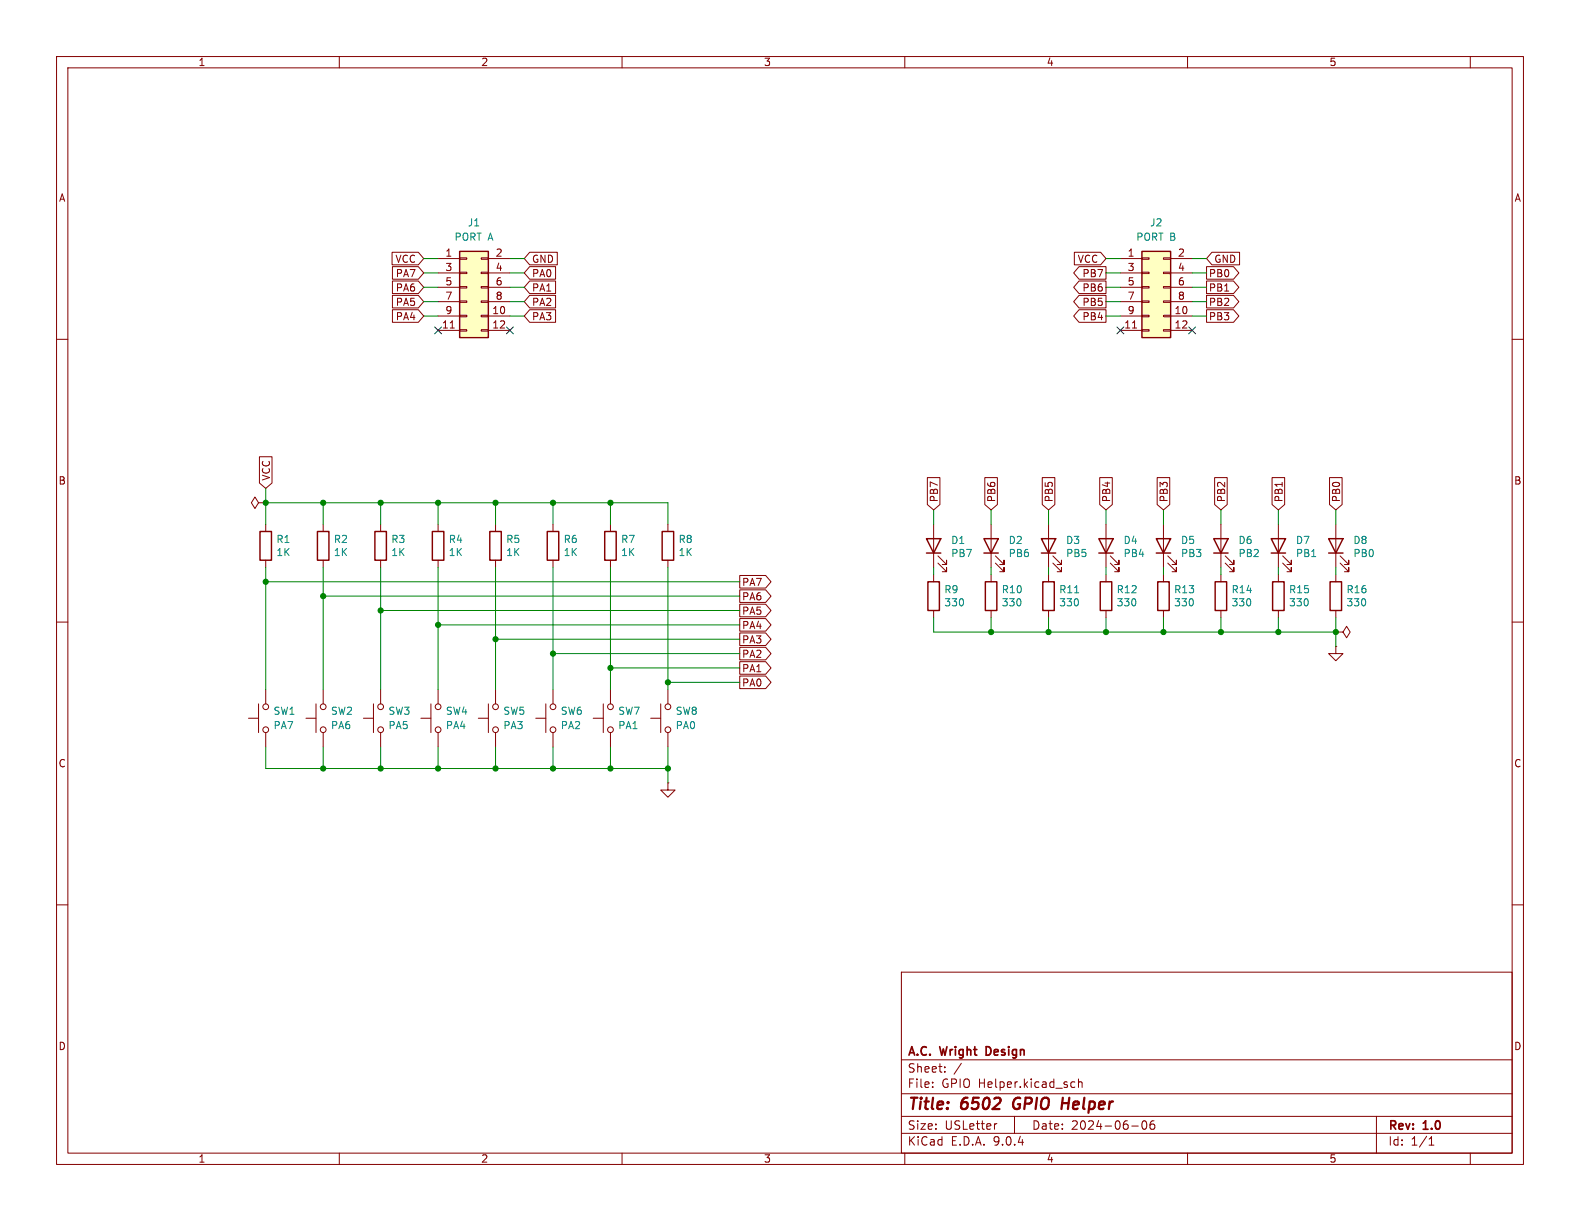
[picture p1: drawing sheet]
<svg xmlns="http://www.w3.org/2000/svg" width="279mm" height="216mm" viewBox="0 0 279 216" stroke-linecap="round" stroke-linejoin="round" font-family="sans-serif">
<g fill="none" stroke="#840000" stroke-width=".18">
<path d="M10 10h259.4v195.9h-259.4zM12 12h255.4v191.9h-255.4zM60 10v2M110 10v2M160 10v2M210 10v2M260 10v2M10 60h2M267.4 60h2M10 110h2M175.3 101.6v1.3M175.3 108v1.2"/>
<path d="M267.4 110h2M10 160h2M159.4 171.9h108v32h-108zM267.4 160h2M159.4 197.4h108M159.4 193.4h108M159.4 187.4h108M164.9 192.1v.2M164.9 191.4v.1M167.1 189.4v.2M167.1 188.7v.1M170 188l-1.3 1.9"/>
<path d="M176.3 198.7l-.3 .1M179.4 197.4v3M189.6 191.3l.5 .1M190.1 192.2l-.5 .1M190.7 191.4l.2-.1 .4 .1 .1 .9M190.7 190.8v1.5M200.1 199.1h1.2M202.1 198.3l.2-.1a.81 .81 0 0 1 .6 .6 .81 .81 0 0 1-.3 .8l-.2 .1a.81 .81 0 0 1-.3-1.4zM204.1 198.2a.59 .59 0 0 0-.7 .6v.6l.1 .2 .4 .1 .2-.2 .1-.5-.1-.2h-.5l-.2 .2M243.4 197.4v6.5M60 203.9v2M110 203.9v2"/>
<path d="M159.4 200.4h108M160 203.9v2M210 203.9v2M252.7 202.5h.9M252.7 201.4l.4-.4v1.5M260 203.9v2"/>
</g>
<path d="M179.4 194.4a1.27 1.27 0 0 0 0 1.6M187.8 195.1h1.2" fill="none" stroke="#840000" stroke-width=".4"/>
<path d="M174.7 185.1h-.3v1.5h.3" fill="none" stroke="#840000" stroke-width=".3"/>
<path d="M174.2 102.9h2.1v5.1h-2.1z" fill="none" stroke="#840000" stroke-width=".25"/>
<path d="M81.3 44.5h5.1v15.2h-5.1z" fill="#ffffc2"/>
<path d="M81.3 44.5h5.1v15.2h-5.1z" fill="none" stroke="#840000" stroke-width=".25"/>
<g fill="none" stroke="#840000" stroke-width=".18">
<path d="M77.5 45.7h3.8M77.5 48.3h3.8M77.5 50.8h3.8M77.5 53.3h3.8M77.5 55.9h3.8M77.5 58.4h3.8M79.6 58h.7M81.3 45.6h1.2v.2h-1.2zM81.3 48.1h1.2v.3h-1.2zM81.3 50.7h1.2v.2h-1.2zM81.3 53.2h1.2v.3h-1.2zM81.3 55.8h1.2v.2h-1.2z"/>
<path d="M81.3 58.3h1.2v.2h-1.2zM85.1 45.6h1.3v.2h-1.3zM85.1 48.1h1.3v.3h-1.3zM85.1 50.7h1.3v.2h-1.3zM85.1 53.2h1.3v.3h-1.3zM85.1 55.8h1.3v.2h-1.3zM85.1 58.3h1.3v.2h-1.3zM86.4 45.7h3.8M86.4 48.3h3.8M86.4 50.8h3.8M86.4 53.3h3.8M86.4 55.9h3.8"/>
<path d="M86.4 58.4h3.8"/>
</g>
<path d="M201.9 44.5h5.1v15.2h-5.1z" fill="#ffffc2"/>
<g fill="none" stroke="#840000" stroke-width=".25">
<path d="M201.9 44.5h5.1v15.2h-5.1zM46 94h2v5.1h-2zM56.1 94h2.1v5.1h-2.1zM66.3 94h2v5.1h-2zM76.5 94h2v5.1h-2zM86.6 94h2v5.1h-2zM96.8 94h2v5.1h-2zM106.9 94h2.1v5.1h-2.1zM117.1 94h2v5.1h-2zM163.8 95.3h2.6l-1.3 2.5zM163.8 97.8h2.6M174 95.3h2.5l-1.2 2.5z"/>
<path d="M174 97.8h2.5M184.1 95.3h2.6l-1.3 2.5zM184.1 97.8h2.6M194.3 95.3h2.5l-1.2 2.5zM194.3 97.8h2.5M204.5 95.3h2.5l-1.3 2.5zM204.5 97.8h2.5M214.6 95.3h2.6l-1.3 2.5zM214.6 97.8h2.6M224.8 95.3h2.5l-1.2 2.5zM224.8 97.8h2.5M234.9 95.3h2.6l-1.3 2.5z"/>
<path d="M234.9 97.8h2.6M164.1 102.9h2v5.1h-2zM184.4 102.9h2v5.1h-2zM194.6 102.9h2v5.1h-2zM204.7 102.9h2.1v5.1h-2.1zM214.9 102.9h2v5.1h-2zM225 102.9h2.1v5.1h-2.1zM235.2 102.9h2v5.1h-2z"/>
</g>
<g fill="none" stroke="#840000" stroke-width=".18">
<path d="M69.3 44.6h4.7l.9 1.1-.9 1.1h-4.7zM69.4 54.8h4.6l.9 1.1-.9 1.1h-4.6zM69.4 47.1h4.6l.9 1.2-.9 1.1h-4.6zM69.4 49.7h4.6l.9 1.1-.9 1.1h-4.6zM69.4 52.2h4.6l.9 1.1-.9 1.2h-4.6zM93.7 49.7h4.5v2.2h-4.5l-1-1.1zM93.7 44.6h4.8v2.2h-4.8l-1-1.1zM93.7 47.1h4.5v2.3h-4.5l-1-1.1zM93.7 52.2h4.5v2.3h-4.5l-1-1.2zM93.7 54.8h4.5v2.2h-4.5l-1-1.1zM190 44.6h4.6l1 1.1-1 1.1h-4.6zM190.8 47.1h4.8v2.3h-4.8l-.9-1.1z"/>
<path d="M190.8 49.7h4.8v2.2h-4.8l-.9-1.1zM190.8 52.2h4.8v2.3h-4.8l-.9-1.2zM190.8 54.8h4.8v2.2h-4.8l-.9-1.1zM198.1 45.7h3.8M198.1 48.3h3.8M198.1 50.8h3.8M198.1 53.3h3.8M198.1 55.9h3.8M198.1 58.4h3.8M200.3 58h.7M201.9 45.6h1.3v.2h-1.3zM201.9 48.1h1.3v.3h-1.3z"/>
<path d="M201.9 50.7h1.3v.2h-1.3zM201.9 53.2h1.3v.3h-1.3zM201.9 55.8h1.3v.2h-1.3zM201.9 58.3h1.3v.2h-1.3zM205.7 45.6h1.3v.2h-1.3zM205.7 48.1h1.3v.3h-1.3zM205.7 50.7h1.3v.2h-1.3zM205.7 53.2h1.3v.3h-1.3zM205.7 55.8h1.3v.2h-1.3zM205.7 58.3h1.3v.2h-1.3zM207 45.7h3.8M207 48.3h3.8"/>
<path d="M207 50.8h3.8M207 53.3h3.8M207 55.9h3.8M207 58.4h3.8M213.4 47.1h4.7l1 1.2-1 1.1h-4.7zM213.4 54.8h4.7l1 1.1-1 1.1h-4.7zM213.4 49.7h4.7l1 1.1-1 1.1h-4.7zM213.4 52.2h4.7l1 1.1-1 1.2h-4.7zM214.3 44.6h4.9v2.2h-4.9l-.9-1.1zM45.7 88.9l-.6-1-.7 1 .7 1 .6-1h1.3M45.9 80.8h2.2v4.6l-1.1 1-1.1-1zM47 88.9h.1"/>
<path d="M47 92.7v1.3M47 99.1v1.2M57.1 92.7v1.3M57.1 99.1v1.2M67.3 92.7v1.3M67.3 99.1v1.2M77.5 92.7v1.3M77.5 99.1v1.2M87.6 92.7v1.3M87.6 99.1v1.2M97.8 92.7v1.3M97.8 99.1v1.2"/>
<path d="M107.9 92.7v1.3M107.9 99.1v1.2M118.1 92.7v1.3M118.1 99.1v1.2M164 84.5h2.2v4.7l-1.1 1-1.1-1zM165.1 92.7v7.6M165.9 99.6l1.5 1.5v-.8v.8h-.8M165.9 98.3l1.5 1.5v-.7v.7h-.8M174.1 84.5h2.3v4.7l-1.1 1-1.2-1zM175.3 92.7v7.6M176 99.6l1.5 1.5v-.8v.8h-.7M176 98.3l1.5 1.5v-.7v.7h-.7"/>
<path d="M184.3 84.5h2.2v4.7l-1.1 1-1.1-1zM185.4 92.7v7.6M186.2 99.6l1.5 1.5v-.8v.8h-.8M186.2 98.3l1.5 1.5v-.7v.7h-.8M194.5 84.5h2.2v4.7l-1.1 1-1.1-1zM195.6 92.7v7.6M196.3 99.6l1.6 1.5v-.8v.8h-.8M196.3 98.3l1.6 1.5v-.7v.7h-.8M204.6 84.5h2.3v4.7l-1.2 1-1.1-1zM205.7 92.7v7.6M206.5 99.6l1.5 1.5v-.8v.8h-.7M206.5 98.3l1.5 1.5v-.7v.7h-.7"/>
<path d="M214.8 84.5h2.2v4.7l-1.1 1-1.1-1zM215.9 92.7v7.6M216.7 99.6l1.5 1.5v-.8v.8h-.8M216.7 98.3l1.5 1.5v-.7v.7h-.8M224.9 84.5h2.3v4.7l-1.1 1-1.2-1zM226.1 92.7v7.6M226.8 99.6l1.5 1.5v-.8v.8h-.7M226.8 98.3l1.5 1.5v-.7v.7h-.7M235.1 84.5h2.2v4.7l-1.1 1-1.1-1zM236.2 92.7v7.6M237 99.6l1.5 1.5v-.8v.8h-.8M237 98.3l1.5 1.5v-.7v.7h-.8"/>
<path d="M130.8 119.5h4.6l.9 1.2-.9 1.1h-4.6zM130.8 109.4h4.6l.9 1.1-.9 1.1h-4.6zM130.8 117h4.6l.9 1.1-.9 1.1h-4.6zM130.8 114.5h4.6l.9 1.1-.9 1.1h-4.6zM130.8 111.9h4.6l.9 1.1-.9 1.1h-4.6zM130.8 101.8h4.6l.9 1.1-.9 1.1h-4.6zM130.8 106.8h4.6l.9 1.2-.9 1.1h-4.6zM130.8 104.3h4.6l.9 1.1-.9 1.1h-4.6zM165.1 101.6v1.3M165.1 108v1.2M185.4 101.6v1.3M185.4 108v1.2"/>
<path d="M195.6 101.6v1.3M195.6 108v1.2M205.7 101.6v1.3M205.7 108v1.2M215.9 101.6v1.3M215.9 108v1.2M226.1 101.6v1.3M226.1 108v1.2M236.2 114.3v1.3h1.3l-1.3 1.2-1.3-1.2h1.3M236.2 114.3h.1M236.2 111.8h1.3l.6-1.1 .7 1.1-.7 1-.6-1M236.2 111.8h.1"/>
<path d="M236.2 101.6v1.3M236.2 108v1.2M43.9 127h1.8M45.7 124.5v5M47 121.9v2.6M47 129.5v2.6M54.1 127h1.8M55.9 124.5v5M57.1 121.9v2.6M57.1 129.5v2.6M64.3 127h1.7M66 124.5v5"/>
<path d="M67.3 121.9v2.6M67.3 129.5v2.6M74.4 127h1.8M76.2 124.5v5M77.5 121.9v2.6M77.5 129.5v2.6M84.6 127h1.8M86.4 124.5v5M87.6 121.9v2.6M87.6 129.5v2.6M94.7 127h1.8M96.5 124.5v5"/>
<path d="M97.8 121.9v2.6M97.8 129.5v2.6M104.9 127h1.8M106.7 124.5v5M107.9 121.9v2.6M107.9 129.5v2.6M115.1 127h1.7M116.8 124.5v5M118.1 138.4v1.3h1.3l-1.3 1.3-1.3-1.3h1.3M118.1 138.4h.1M118.1 121.9v2.6M118.1 129.5v2.6"/>
<circle cx="47" cy="125" r=".51"/>
<circle cx="47" cy="129" r=".51"/>
<circle cx="57.2" cy="125" r=".51"/>
<circle cx="57.2" cy="129" r=".51"/>
<circle cx="67.3" cy="125" r=".51"/>
<circle cx="67.3" cy="129" r=".51"/>
<circle cx="77.5" cy="129" r=".51"/>
<circle cx="77.5" cy="125" r=".51"/>
<circle cx="87.6" cy="125" r=".51"/>
<circle cx="87.6" cy="129" r=".51"/>
<circle cx="97.8" cy="125" r=".51"/>
<circle cx="97.8" cy="129" r=".51"/>
<circle cx="108" cy="125" r=".51"/>
<circle cx="108" cy="129" r=".51"/>
<circle cx="118.1" cy="125" r=".51"/>
<circle cx="118.1" cy="129" r=".51"/>
</g>
<path d="M190 104.8h.8" fill="none" stroke="#008484" stroke-width=".18"/>
<g fill="none" stroke="#008400" stroke-width=".18">
<path d="M74.9 45.7h2.6M74.9 53.3h2.6M74.9 55.9h2.6M74.9 50.8h2.6M74.9 48.3h2.6M90.2 45.7h2.5M90.2 53.3h2.5M90.2 55.9h2.5M90.2 50.8h2.5M90.2 48.3h2.5M195.6 45.7h2.5M195.6 53.3h2.5"/>
<path d="M195.6 55.9h2.5M195.6 50.8h2.5M195.6 48.3h2.5M210.8 45.7h2.6M210.8 53.3h2.6M210.8 55.9h2.6M210.8 50.8h2.6M210.8 48.3h2.6M47 88.9h71.1v3.8M47 86.4v6.3M57.1 88.9v3.8M67.3 88.9v3.8"/>
<path d="M77.5 88.9v3.8M87.6 88.9v3.8M97.8 88.9v3.8M107.9 88.9v3.8M165.1 90.2v2.5M175.3 90.2v2.5M185.4 90.2v2.5M195.6 90.2v2.5M205.7 90.2v2.5M215.9 90.2v2.5M226.1 90.2v2.5M236.2 90.2v2.5"/>
<path d="M47 100.3v21.6M47 102.9h83.8M57.1 105.4h73.7M57.1 100.3v21.6M67.3 100.3v21.6M67.3 108h63.5M77.5 100.3v21.6M77.5 110.5h53.3M87.6 100.3v21.6M87.6 113h43.2M97.8 100.3v21.6M97.8 115.6h33"/>
<path d="M107.9 100.3v21.6M107.9 118.1h22.9M118.1 100.3v21.6M165.1 109.2v2.6h71.1M165.1 100.3v1.3M175.3 100.3v1.3M175.3 109.2v2.6M185.4 100.3v1.3M185.4 109.2v2.6M195.6 100.3v1.3M195.6 109.2v2.6M205.7 100.3v1.3"/>
<path d="M205.7 109.2v2.6M215.9 100.3v1.3M215.9 109.2v2.6M226.1 100.3v1.3M226.1 109.2v2.6M236.2 100.3v1.3M236.2 109.2v5.1M47 132.1v3.8h71.1M57.1 132.1v3.8M67.3 132.1v3.8M77.5 132.1v3.8M87.6 132.1v3.8"/>
<path d="M97.8 132.1v3.8M107.9 132.1v3.8M118.1 132.1v6.3M118.1 120.7h12.7"/>
</g>
<path d="M76.9 57.8l1.2 1.2M78.1 57.8l-1.2 1.2M89.6 57.8l1.2 1.2M90.8 57.8l-1.2 1.2M197.5 57.8l1.2 1.2M198.7 57.8l-1.2 1.2M210.2 57.8l1.2 1.2M211.4 57.8l-1.2 1.2" fill="none" stroke="#000084" stroke-width=".18"/>
<g fill="#008400" stroke="#008400" stroke-width=".18">
<circle cx="107.9" cy="118.1" r=".46"/>
<circle cx="97.8" cy="115.6" r=".46"/>
<circle cx="97.8" cy="88.9" r=".46"/>
<circle cx="185.4" cy="111.8" r=".46"/>
<circle cx="195.6" cy="111.8" r=".46"/>
<circle cx="107.9" cy="88.9" r=".46"/>
<circle cx="175.3" cy="111.8" r=".46"/>
<circle cx="57.1" cy="135.9" r=".46"/>
<circle cx="67.3" cy="135.9" r=".46"/>
<circle cx="47" cy="102.9" r=".46"/>
<circle cx="57.1" cy="105.4" r=".46"/>
<circle cx="67.3" cy="88.9" r=".46"/>
<circle cx="57.1" cy="88.9" r=".46"/>
<circle cx="47" cy="88.9" r=".46"/>
<circle cx="205.7" cy="111.8" r=".46"/>
<circle cx="226.1" cy="111.8" r=".46"/>
<circle cx="236.2" cy="111.8" r=".46"/>
<circle cx="215.9" cy="111.8" r=".46"/>
<circle cx="67.3" cy="108" r=".46"/>
<circle cx="77.5" cy="110.5" r=".46"/>
<circle cx="87.6" cy="113" r=".46"/>
<circle cx="97.8" cy="135.9" r=".46"/>
<circle cx="87.6" cy="135.9" r=".46"/>
<circle cx="107.9" cy="135.9" r=".46"/>
<circle cx="77.5" cy="135.9" r=".46"/>
<circle cx="118.1" cy="135.9" r=".46"/>
<circle cx="118.1" cy="120.7" r=".46"/>
<circle cx="77.5" cy="88.9" r=".46"/>
<circle cx="87.6" cy="88.9" r=".46"/>
</g>
<g font-size="2.8" fill="#840000">
<text x="160.4" y="196.8">Title:</text>
<text x="170.1" y="196.8">6502</text>
<text x="180" y="196.8">GPIO</text>
<text x="189.4" y="196.8">Helper</text>
</g>
<g font-size="2.1" fill="#840000">
<text x="160.4" y="189.9">Sheet:</text>
<text x="160.4" y="187.1">A.C.</text>
<text x="166.4" y="187.1">Wright</text>
<text x="175" y="187.1">Design</text>
<text x="160.4" y="192.6">File:</text>
<text x="166.5" y="192.6">GPIO Helper.kicad_sch</text>
<text x="160.4" y="202.8">KiCad</text>
<text x="160.4" y="200">Size:</text>
<text x="167.1" y="200">USLetter</text>
<text x="168.1" y="202.8">E.D.A.</text>
<text x="175.7" y="202.8">9.0.4</text>
<text x="182.4" y="200">Date:</text>
<text x="189.4" y="200">2024-06-06</text>
<text x="245.4" y="200.2">Rev:</text>
<text x="245.4" y="202.8">Id:</text>
<text x="249.5" y="202.8">1/1</text>
<text x="251.8" y="200.2">1.0</text>
</g>
<g font-size="1.8" fill="#840000">
<text x="35" y="11.9">1</text>
<text x="85" y="11.9">2</text>
<text x="135" y="11.9">3</text>
<text x="185" y="11.9">4</text>
<text x="235" y="11.9">5</text>
<text x="10.3" y="35.9">A</text>
<text x="267.7" y="35.9">A</text>
<text x="69.8" y="46.7">VCC</text>
<text x="78.7" y="45.5">1</text>
<text x="87.6" y="45.5">2</text>
<text x="94" y="46.7">GND</text>
<text x="190.5" y="46.7">VCC</text>
<text x="199.3" y="45.5">1</text>
<text x="208.2" y="45.5">2</text>
<text x="214.6" y="46.7">GND</text>
<text x="69.9" y="49.2">PA7</text>
<text x="69.9" y="51.8">PA6</text>
<text x="78.7" y="48">3</text>
<text x="78.7" y="50.5">5</text>
<text x="78.7" y="53.1">7</text>
<text x="87.6" y="48">4</text>
<text x="87.6" y="50.5">6</text>
<text x="87.6" y="53.1">8</text>
<text x="94" y="51.8">PA1</text>
<text x="94" y="49.2">PA0</text>
<text x="191.3" y="49.2">PB7</text>
<text x="191.3" y="51.8">PB6</text>
<text x="199.3" y="48">3</text>
<text x="199.3" y="50.5">5</text>
<text x="199.3" y="53.1">7</text>
<text x="208.2" y="48">4</text>
<text x="208.2" y="50.5">6</text>
<text x="208.2" y="53.1">8</text>
<text x="213.7" y="49.2">PB0</text>
<text x="213.7" y="51.8">PB1</text>
<text x="69.9" y="56.8">PA4</text>
<text x="69.9" y="54.3">PA5</text>
<text x="78.1" y="58.2">11</text>
<text x="78.7" y="55.6">9</text>
<text x="87" y="55.6">10</text>
<text x="87" y="58.2">12</text>
<text x="94" y="54.3">PA2</text>
<text x="94" y="56.8">PA3</text>
<text x="191.3" y="54.3">PB5</text>
<text x="191.3" y="56.8">PB4</text>
<text x="198.7" y="58.2">11</text>
<text x="199.3" y="55.6">9</text>
<text x="207.6" y="55.6">10</text>
<text x="207.6" y="58.2">12</text>
<text x="213.7" y="56.8">PB3</text>
<text x="213.7" y="54.3">PB2</text>
<text x="10.3" y="85.9">B</text>
<text x="47.9" y="85.1" transform="rotate(-90 47.9 85.1)">VCC</text>
<text x="166.1" y="88.9" transform="rotate(-90 166.1 88.9)">PB7</text>
<text x="176.2" y="88.9" transform="rotate(-90 176.2 88.9)">PB6</text>
<text x="186.4" y="88.9" transform="rotate(-90 186.4 88.9)">PB5</text>
<text x="196.5" y="88.9" transform="rotate(-90 196.5 88.9)">PB4</text>
<text x="206.7" y="88.9" transform="rotate(-90 206.7 88.9)">PB3</text>
<text x="216.9" y="88.9" transform="rotate(-90 216.9 88.9)">PB2</text>
<text x="227" y="88.9" transform="rotate(-90 227 88.9)">PB1</text>
<text x="237.2" y="88.9" transform="rotate(-90 237.2 88.9)">PB0</text>
<text x="267.7" y="85.9">B</text>
<text x="131.1" y="103.8">PA7</text>
<text x="131.1" y="106.4">PA6</text>
<text x="131.1" y="111.4">PA4</text>
<text x="131.1" y="114">PA3</text>
<text x="131.1" y="108.9">PA5</text>
<text x="131.1" y="119.1">PA1</text>
<text x="131.1" y="116.5">PA2</text>
<text x="131.1" y="121.6">PA0</text>
<text x="10.3" y="135.9">C</text>
<text x="267.7" y="135.9">C</text>
<text x="10.3" y="185.9">D</text>
<text x="267.7" y="185.9">D</text>
<text x="35" y="205.8">1</text>
<text x="85" y="205.8">2</text>
<text x="135" y="205.8">3</text>
<text x="185" y="205.8">4</text>
<text x="235" y="205.8">5</text>
</g>
<g font-size="1.8" fill="#008484">
<text x="82.6" y="40.2">J1</text>
<text x="203.3" y="40.2">J2</text>
<text x="80.3" y="42.8">PORT A</text>
<text x="200.8" y="42.8">PORT B</text>
<text x="48.8" y="96.2">R1</text>
<text x="48.8" y="98.5">1K</text>
<text x="58.9" y="96.2">R2</text>
<text x="58.9" y="98.5">1K</text>
<text x="69.1" y="96.2">R3</text>
<text x="69.1" y="98.5">1K</text>
<text x="79.3" y="96.2">R4</text>
<text x="79.3" y="98.5">1K</text>
<text x="89.4" y="96.2">R5</text>
<text x="89.4" y="98.5">1K</text>
<text x="99.6" y="96.2">R6</text>
<text x="99.6" y="98.5">1K</text>
<text x="109.7" y="96.2">R7</text>
<text x="109.7" y="98.5">1K</text>
<text x="119.9" y="96.2">R8</text>
<text x="119.9" y="98.5">1K</text>
<text x="168.1" y="96.4">D1</text>
<text x="168.1" y="98.7">PB7</text>
<text x="178.3" y="96.4">D2</text>
<text x="178.3" y="98.7">PB6</text>
<text x="188.4" y="96.4">D3</text>
<text x="188.4" y="98.7">PB5</text>
<text x="198.6" y="96.4">D4</text>
<text x="198.6" y="98.7">PB4</text>
<text x="208.7" y="96.4">D5</text>
<text x="208.7" y="98.7">PB3</text>
<text x="218.9" y="96.4">D6</text>
<text x="218.9" y="98.7">PB2</text>
<text x="229.1" y="96.4">D7</text>
<text x="229.1" y="98.7">PB1</text>
<text x="239.2" y="96.4">D8</text>
<text x="239.2" y="98.7">PB0</text>
<text x="166.9" y="105.1">R9</text>
<text x="166.9" y="107.4">330</text>
<text x="177" y="107.4">330</text>
<text x="177" y="105.1">R10</text>
<text x="187.2" y="107.4">330</text>
<text x="187.2" y="105.1">R11</text>
<text x="197.4" y="107.4">330</text>
<text x="197.4" y="105.1">R12</text>
<text x="207.5" y="107.4">330</text>
<text x="207.5" y="105.1">R13</text>
<text x="217.7" y="107.4">330</text>
<text x="217.7" y="105.1">R14</text>
<text x="227.8" y="107.4">330</text>
<text x="227.8" y="105.1">R15</text>
<text x="238" y="107.4">330</text>
<text x="238" y="105.1">R16</text>
<text x="48.3" y="129.1">PA7</text>
<text x="48.3" y="126.6">SW1</text>
<text x="58.4" y="129.1">PA6</text>
<text x="58.4" y="126.6">SW2</text>
<text x="68.6" y="129.1">PA5</text>
<text x="68.6" y="126.6">SW3</text>
<text x="78.7" y="129.1">PA4</text>
<text x="78.7" y="126.6">SW4</text>
<text x="88.9" y="129.1">PA3</text>
<text x="88.9" y="126.6">SW5</text>
<text x="99.1" y="129.1">PA2</text>
<text x="99.1" y="126.6">SW6</text>
<text x="109.2" y="129.1">PA1</text>
<text x="109.2" y="126.6">SW7</text>
<text x="119.4" y="129.1">PA0</text>
<text x="119.4" y="126.6">SW8</text>
</g>
</svg>
